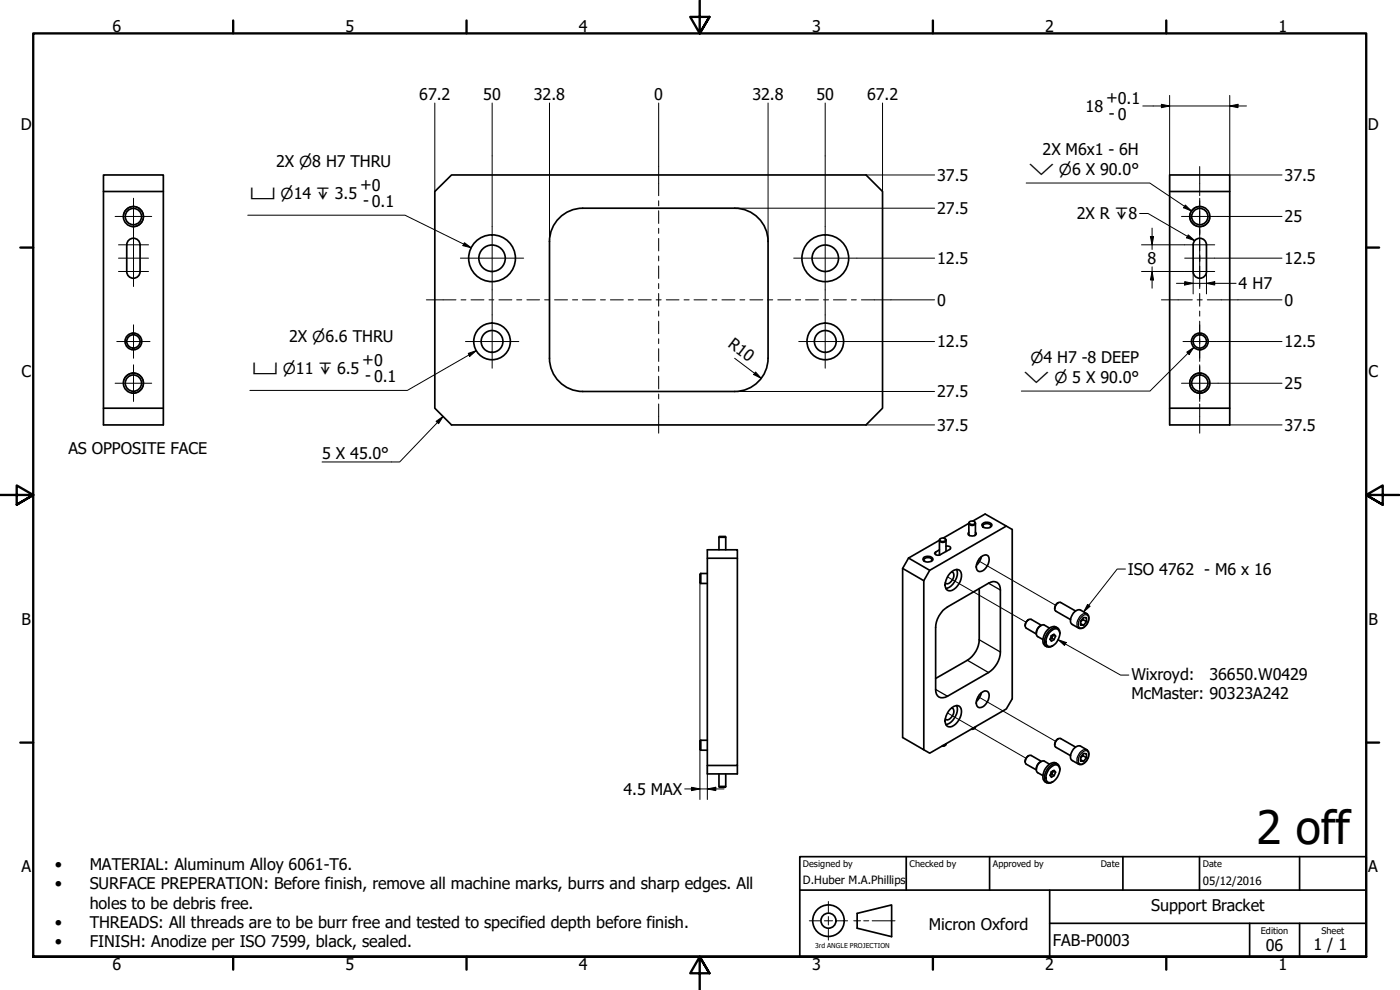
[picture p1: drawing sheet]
<svg xmlns="http://www.w3.org/2000/svg" width="420mm" height="297mm" viewBox="0 0 420 297" stroke-linecap="round" stroke-linejoin="round" font-family="sans-serif">
<!-- layer: Visible (ISO) -->
<g fill="none" stroke="#000" stroke-width=".51">
<path d="M31.1 52.5h17.9v75h-17.9zM31.1 57.5h17.9M130.5 57.5l5-5h124.4l5 5v65l-5 5h-124.4l-5-5zM351 52.5h18.1v75h-18.1zM351 57.5h18.1M38.6 72.1a2 2 0 0 1 2.2-.5 2 2 0 0 1 1.2 1.9v8a2 2 0 0 1-2 2 2 2 0 0 1-2-2v-8zM164.9 72.4v35.1M164.9 72.5a10 10 0 0 1 10-10h45.6a10 10 0 0 1 10 10M230.5 72.4v35.1M358.7 72.1a2 2 0 0 1 2.1-.5 2 2 0 0 1 1.3 1.9v8a2 2 0 0 1-2 2 2 2 0 0 1-2-2v-8zM164.9 107.5a10 10 0 0 0 10 10h45.6a10 10 0 0 0 10-10M31.1 122.5h17.9"/>
<path d="M351 122.5h18.1M290.8 159.7l-.3 .5a1.52 1.52 0 0 0 2.5 0l-.3-.5M290.8 157.1v3.2l.2 .4M290.8 157l-7.7 4.4M290.8 156.8v.2a1.04 1.04 0 0 0 1 .7 1.04 1.04 0 0 0 .9-.7v-.2M291 156.6l.3-.2a1.02 1.02 0 0 1 1.4 .5 1.03 1.03 0 0 1-1 .5 1.03 1.03 0 0 1-.9-.6zM292 156.3l3.7-2.1 6.3 3.6M292.7 157.1v3.2l-.2 .4M295 157.1a1.96 1.96 0 0 1 2.7 .4 1.69 1.69 0 0 1-3 .2zM295.2 158.2l-.2-.5a1.46 1.46 0 0 1 2.4 0l-.3 .5M210.3 172.1v3M210.3 172.1l-.2 .2v2.5l.2 .3"/>
<path d="M210.3 172.1h2M210.3 175.1h2M212.3 167.5h9v62.2h-9M215.8 165v-4h1.9l.1 4M215.8 161.2h2M221.3 167.5v-2.5h-9v67.2h9v-2.5M272.7 167.4l-1.8 3.1v50.8l6.3 3.7v-50.8l-6.3-3.7M272.7 167.4l6.3 3.7M277.2 167.2a1.66 1.66 0 0 1 2.8 .8 1.89 1.89 0 0 1-3-.2zM277.2 174.2l1.8-3.1 23-13.3 1.8 1.1v50.8l-1.8 3-23 13.3-1.8-1M277.6 168.5l-.4-.6a1.52 1.52 0 0 1 2.5 0l-.2 .6M281.9 166.5v-4.4l-9.2 5.3"/>
<path d="M282 161.8l-.1 .2a1.04 1.04 0 0 0 1 .7 1.04 1.04 0 0 0 1-.7l-.1-.2M282.1 161.7l.7-.3a.83 .83 0 0 1 1 .6l-.4 .4a.98 .98 0 0 1-1.4-.5zM283.9 163.9l.4-.1a.73 .73 0 0 1 .9 .8l-3.3 1.9-1.1-.1-.3-.4 .1-.2 1.3-.8M283.9 162.2v3.3M285.1 172a2.1 2.1 0 0 1 3.1-.7 4.5 4.5 0 0 1-3.1 6 1.71 1.71 0 0 1-1.4-2.5l.5-1.5zM285.6 171.6a1.51 1.51 0 0 1 .3 2.3l-.4 .5a1.32 1.32 0 0 1-1.8 .5M287.1 170.9a4.8 4.8 0 0 1-3.3 5.7M293.9 176.6v15.3a7.7 7.7 0 0 1-3.6 6.2l-9.5 5.5M293.9 167.6a1.82 1.82 0 0 1 2.7-.7 3.6 3.6 0 0 1-2.7 4.6 1.77 1.77 0 0 1-.7-2.7zM294.5 167l-.7 1.7-.7 .9M283 183.2l1.4-1.1 12.3-7.1a2.16 2.16 0 0 1 2.5-.3 2.16 2.16 0 0 1 1 2.3v18.6a7.7 7.7 0 0 1-3.5 6.2l-12.3 7.1a2.16 2.16 0 0 1-2.6 .3 2.16 2.16 0 0 1-1-2.3v-18.6a8 8 0 0 1 2.2-5.1zM308.7 185.9l-.2 .1a1.83 1.83 0 0 0-.8 1.8"/>
<path d="M312.2 187.8l-.9 .8-.3 1.3M312.5 187.6l-3-1.7a1.71 1.71 0 0 0-1.5 2.6l3 1.7M314.8 189.9l.5-.5a1.46 1.46 0 0 1 1.6-.8 1.46 1.46 0 0 1 1.2 1.3 4 4 0 0 1-3.3 4.1 1.82 1.82 0 0 1-.7-2.8zM315 188.5l-1.6-.9a2.26 2.26 0 0 0-2.4 2.3l.1 .8 1.9 1.2M315.5 190.7l.9-.4 .4 .6-.4 1-.9 .5-.3-.6zM315.7 191.5l.7 .4M316 190.5l-.3 .8-.5 .5a1.45 1.45 0 0 0 .9-1.4l.7 .5M317.4 188.4a2.13 2.13 0 0 0-3.1 .6l-.9 1.4a2.56 2.56 0 0 0 .7 3.6M317.6 180.8l-.8 .8-.3 1.1M318.1 190.1a1.5 1.5 0 0 0-.8-1.7 1.5 1.5 0 0 0-1.9 .4 4.1 4.1 0 0 0-1.6 5 1.58 1.58 0 0 0 2.2-.1M322.1 183.9l.5-.4a1.58 1.58 0 0 1 1.7-.4l1.9 1a2.84 2.84 0 0 1-1.5 4.4l-.7 .1-2.2-1.2a2.09 2.09 0 0 1 0-2.9zM322.8 183.3l-4.5-2.5a1.71 1.71 0 0 0-1.4 2.6l4.4 2.5"/>
<path d="M324.3 187.1l.9 .5M324.9 185.5l.1 .4M325 185.9l-.7 .8M325 185.9l1.1 .6M325.2 185.3h.9v1.2l-.9 1.1-.9-.1v-1.1zM285.1 212.8a2.1 2.1 0 0 1 3.1-.7 4.6 4.6 0 0 1-3.1 6 1.71 1.71 0 0 1-1.4-2.5l.5-1.4zM285.6 212.4a1.51 1.51 0 0 1 .3 2.3l-.4 .6a1.32 1.32 0 0 1-1.8 .5M287.1 211.7a4.8 4.8 0 0 1-3.3 5.7M292.7 218.1l-.9 .5M292.7 218.2l-.2 .4-1 .2M293.9 208.4a2.29 2.29 0 0 1 2.4-1 2.62 2.62 0 0 1-.4 3.8 1.7 1.7 0 0 1-2.7 .7 3.4 3.4 0 0 1 .7-3.5zM294.5 207.8l-.7 1.7-.7 .9"/>
<path d="M210.3 222.1v3M210.3 222.1l-.2 .2v2.5l.2 .3M210.3 222.1h2M210.3 225.1h2M215.8 232.2v4h1.9l.1-4M215.8 236h2M283.9 223.2l-.3 .4-.6 .1M283.9 223.3l-.5 .5-.7 .1M308.7 226.7l-.2 .2a1.83 1.83 0 0 0-.8 1.7M312.2 228.6l-.9 .9-.3 1.2M312.5 228.5l-3-1.8a1.71 1.71 0 0 0-1.5 2.6l3 1.7M314.8 230.7l.5-.5a1.46 1.46 0 0 1 1.6-.7 1.46 1.46 0 0 1 1.2 1.2 4 4 0 0 1-3.3 4.1 1.82 1.82 0 0 1-.7-2.7z"/>
<path d="M315 229.3l-1.6-.9a2.26 2.26 0 0 0-2.4 2.3l.1 .9 1.9 1.1M315.5 231.6l.9-.5 .4 .6-.4 1-.9 .5-.3-.6zM315.7 232.3l.7 .4M316 231.3l-.5 1.1-.3 .2M316.8 231.7l-.7-.4a1.45 1.45 0 0 1-.9 1.3M317.4 229.2a2.13 2.13 0 0 0-3.1 .7 4.2 4.2 0 0 0-1 4.3l.8 .7M317.6 221.7l-.8 .7-.3 1.1M318.1 230.9a1.53 1.53 0 0 0-.8-1.7 1.53 1.53 0 0 0-1.9 .4 4.2 4.2 0 0 0-1.6 5 1.58 1.58 0 0 0 2.2 0M322.1 224.8l.5-.5a1.58 1.58 0 0 1 1.7-.4l1.9 1.1a2.84 2.84 0 0 1-1.5 4.3l-.7 .1-2.2-1.2a2.09 2.09 0 0 1 0-2.9zM322.8 224.1l-4.5-2.5a1.71 1.71 0 0 0-1.4 2.6l4.4 2.5M324.3 228l.9 .5M324.9 226.4l.1 .3"/>
<path d="M325 226.7l-.7 .8M325 226.7l1.1 .6M325.2 226l.9 .2v1.1l-.9 1.2-.9-.2v-1.1z"/>
<circle cx="40" cy="65" r="3"/>
<circle cx="40" cy="65" r="2.44"/>
<circle cx="147.7" cy="77.5" r="7"/>
<circle cx="147.7" cy="77.5" r="4"/>
<circle cx="247.7" cy="77.5" r="7"/>
<circle cx="247.7" cy="77.5" r="4"/>
<circle cx="360.1" cy="65" r="2.44"/>
<circle cx="360.1" cy="65" r="3"/>
<circle cx="40" cy="115" r="3"/>
<circle cx="40" cy="102.4" r="2.51"/>
<circle cx="40" cy="102.4" r="2"/>
<circle cx="40" cy="115" r="2.44"/>
<circle cx="147.7" cy="102.4" r="5.5"/>
<circle cx="147.7" cy="102.4" r="3.3"/>
<circle cx="247.7" cy="102.4" r="5.5"/>
<circle cx="247.7" cy="102.4" r="3.3"/>
<circle cx="360.1" cy="115" r="2.44"/>
<circle cx="360.1" cy="102.4" r="2"/>
<circle cx="360.1" cy="102.4" r="2.51"/>
<circle cx="360.1" cy="115" r="3"/>
</g>
<!-- layer: Visible Narrow (ISO) -->
<g fill="none" stroke="#000" stroke-width=".38">
<path d="M37.1 64.5a3 3 0 0 1 3.5-2.5 3 3 0 0 1 2.4 3.5 3 3 0 0 1-3.5 2.4M360.6 62a3 3 0 0 0-3.5 2.5 3 3 0 0 0 2.5 3.4 3 3 0 0 0 3.4-2.4M37.1 114.4a3 3 0 0 1 3.5-2.4 3 3 0 0 1 2.4 3.5 3 3 0 0 1-3.5 2.4M360.6 112a3 3 0 0 0-3.5 2.4 3 3 0 0 0 2.5 3.5 3 3 0 0 0 3.4-2.4M280.8 165.7v.7M296.7 175l3.5 2M290.3 198.1l6.4 3.7M293.9 191.9l6.3 3.7M324.6 185.1a1.11 1.11 0 0 1 1.4-.6 1.11 1.11 0 0 1 .7 1.3 2.72 2.72 0 0 1-2.5 2.6 2.1 2.1 0 0 1 .4-3.3zM326.2 184.1a2.42 2.42 0 0 0-2.8 2.1l-.2 .5a1.43 1.43 0 0 0 .5 1.8M280.8 206.9l3.6 2M324.6 225.9a1.21 1.21 0 0 1 2-.2 2.79 2.79 0 0 1-2.4 3.5 2.1 2.1 0 0 1 .4-3.3z"/>
<path d="M326.2 225a2.42 2.42 0 0 0-2.8 2l-.2 .6a1.43 1.43 0 0 0 .5 1.7"/>
</g>
<!-- layer: Tweak Trail (ISO) -->
<path d="M284.4 173.1l23.5 13.6M293.6 168.2l23.2 13.4M284.4 213.9l23.5 13.6M293.6 209l23.2 13.4" fill="none" stroke="#000" stroke-width=".3"/>
<!-- layer: Border (ISO) -->
<g fill="none" stroke="#000" stroke-width=".7">
<path d="M70 6.1v3.9M140 6.1v3.9M210 0v10l-2.9-4.9h5.8l-2.9 4.9 2.9-4.9M280 6.1v3.9M350 6.1v3.9M6.1 74.3h3.9M410 74.3h3.9M0 148.5h10l-5-2.8v5.7l5-2.9-5 2.9M420 148.5h-10l5-2.8v5.7l-5-2.9 5 2.9M6.1 222.8h3.9M410 222.8h3.9M10 287.1v-277.1h400v277.1h-400h400"/>
<path d="M70 287.1v3.8M140 287.1v3.8M212.9 292l-2.9-4.9 2.9 4.9h-5.8l2.9-4.9v9.9M280 287.1v3.8M350 287.1v3.8"/>
</g>
<!-- layer: Sketch Geometry (ANSI) -->
<path d="M242.9 276.3h3.2M247.4 276.3h2.5M248.6 270.5v3.3M248.6 275v2.5M248.6 278.8v3.3M251.1 276.3h3.3M256.2 276.3h2.1M259.2 276.3h1.5M261.7 276.3h6.9" fill="none" stroke="#000" stroke-width=".3"/>
<g fill="none" stroke="#000" stroke-width=".51">
<path d="M257.2 274.1l10.4-2.6v9.5l-10.4-2.5z"/>
<circle cx="248.6" cy="276.2" r="4.7"/>
<circle cx="248.6" cy="276.2" r="2.25"/>
</g>
<!-- layer: Title (ISO) -->
<path d="M240 257h170v30.1h-170zM272 257v10.1M297 257v10.1M337 257v10.1M360 257v10.1M390 257v10.1M240 267.1h170M315 277h95M315 267.1v20M375 277v10.1M390 277v10.1" fill="none" stroke="#000" stroke-width=".51"/>
<!-- layer: Symbol (ISO) -->
<g fill="none" stroke="#000" stroke-width=".3">
<path d="M308 54.9h37.1l12.5 8.4M74.4 64.6h47.1l19.9 9.7M139.4 72.8l2 1.5-2.5-.6zM342 64.1h2.6l13.9 8.1M355.7 61.5l1.9 1.8-2.4-1zM356.6 70.5l1.9 1.7-2.4-.8zM140.5 106l2.4-.8-1.9 1.7zM142.9 105.2l-20.7 11.9h-47.2M356.2 105.6l2.1-1.3-1.4 2zM358.3 104.3l-13.2 13h-38.6M130.9 126.4l2.1-1.4-1.4 2.1zM133 125l-13 13.6h-23.4"/>
<path d="M337.8 170.7h-2.5l-10.1 12.9M317.6 191.9l2.4 .9-.5 .9zM317.6 191.9l18.7 10.7h2.5M326.4 181.3l.8 .6-2 1.7z"/>
</g>
<g fill="#000">
<path d="M139.4 72.8l2 1.5-2.5-.6z" fill-rule="evenodd"/>
<path d="M355.7 61.5l1.9 1.8-2.4-1z" fill-rule="evenodd"/>
<path d="M356.6 70.5l1.9 1.7-2.4-.8z" fill-rule="evenodd"/>
<path d="M140.5 106l2.4-.8-1.9 1.7z" fill-rule="evenodd"/>
<path d="M356.2 105.6l2.1-1.3-1.4 2z" fill-rule="evenodd"/>
<path d="M130.9 126.4l2.1-1.4-1.4 2.1z" fill-rule="evenodd"/>
<path d="M317.6 191.9l2.4 .9-.5 .9z" fill-rule="evenodd"/>
<path d="M326.4 181.3l.8 .6-2 1.7z" fill-rule="evenodd"/>
</g>
<!-- layer: Dimension (ISO) -->
<g fill="none" stroke="#000" stroke-width=".3">
<path d="M130.5 30.9v26.6M147.7 30.9v37.1M164.9 30.9v41.5M197.7 30.9v19.1M230.5 30.9v41.5M247.6 30.9v37.1M264.9 30.9v26.6M343 31.8h31.1M348.6 31.3l2.4 .5-2.4 .5zM351 28.6v23.9M369.1 28.6v23.9h15.6M369.1 31.8l2.4-.5v1z"/>
<path d="M259.9 52.5h20.6M220.5 62.5h60M257.2 77.5h23.3M342.6 73.5h12.9M345.2 71h1l-.4 2.5zM345.8 68.4v6.5M364.6 77.5h20.1M365.6 64.9h19.1M147.7 87v2.8M147.7 90.1v4.4M247.6 87v2.8M247.6 90.1v4.4"/>
<path d="M267.4 90h13.1M342.6 81.5h12.9M345.8 81.5l.4 2.5h-1zM345.8 80.1v6.4M353.1 85h17.9M355.5 84.5l2.6 .5-2.6 .5zM358.1 81.6v6.6M362.1 85l2.5-.5v1zM362.1 81.6v6.6M371.5 90h13.2M220.5 117.5h60M220.5 107.5l8 6"/>
<path d="M226.8 111.6l1.7 1.9-2.3-1.1zM255.7 102.5h24.8M365.1 102.5h19.6M365.6 115h19.1M259.9 127.5h20.6M369.1 127.5h15.6M210.1 174.8v65.1M205.5 236.7h11.8M207.5 236.2l2.6 .5-2.6 .5zM212.3 236.7l2.5-.5v1zM212.3 229.7v10.2"/>
</g>
<g fill="#000">
<path d="M348.6 31.3l2.4 .5-2.4 .5z" fill-rule="evenodd"/>
<path d="M369.1 31.8l2.4-.5v1z" fill-rule="evenodd"/>
<path d="M345.2 71h1l-.4 2.5z" fill-rule="evenodd"/>
<path d="M345.8 81.5l.4 2.5h-1z" fill-rule="evenodd"/>
<path d="M355.5 84.5l2.6 .5-2.6 .5z" fill-rule="evenodd"/>
<path d="M362.1 85l2.5-.5v1z" fill-rule="evenodd"/>
<path d="M226.8 111.6l1.7 1.9-2.3-1.1z" fill-rule="evenodd"/>
<path d="M207.5 236.2l2.6 .5-2.6 .5z" fill-rule="evenodd"/>
<path d="M212.3 236.7l2.5-.5v1z" fill-rule="evenodd"/>
</g>
<!-- layer: Centerline (ISO) -->
<g fill="none" stroke="#000" stroke-width=".3">
<path d="M197.7 50v8.7M360 50v8.7M35.6 77.5h9M197.7 60.2v1.6M197.7 63.2v3.8M197.7 68.5v1.5M197.7 71.6v3.7M197.7 76.8v1.5M197.7 79.8v3.8M355.5 77.5h9.1M360 60.2v1.6M360 63.2v3.8"/>
<path d="M360 68.5v1.5M360 71.6v3.7M360 76.8v1.5M360 79.8v3.8M128 90h8.8M138.4 90h1.4M141.4 90h3.8M146.7 90h1.5M149.7 90h3.9M155.1 90h1.5M158.1 90h3.8M163.4 90h1.6"/>
<path d="M166.4 90h3.9M171.8 90h1.6M174.8 90h3.9M180.2 90h1.5M183.2 90h3.9M188.5 90h1.6M191.6 90h3.9M196.9 90h1.5M197.7 85.1v1.5M197.7 88.1v3.8M197.7 93.3v1.6M197.7 96.4v3.7"/>
<path d="M200 90h3.8M205.3 90h1.5M208.3 90h3.9M213.7 90h1.4M216.7 90h3.8M222.1 90h1.4M225 90h3.9M230.4 90h1.5M233.4 90h3.9M238.8 90h1.5M241.7 90h3.9M247.1 90h1.6"/>
<path d="M250.1 90h3.9M255.5 90h1.5M258.5 90h8.9M348.6 90h9.2M359.3 90h1.5M360 85.1v1.5M360 88.1v3.8M360 93.3v1.6M360 96.4v3.7M362.3 90h9.2M197.7 101.6v1.5M197.7 104.6v3.8"/>
<path d="M197.7 109.9v1.5M197.7 112.9v3.8M197.7 118.2v1.5M360 101.6v1.5M360 104.6v3.8M360 109.9v1.5M360 112.9v3.8M360 118.2v1.5M197.7 121.2v8.8M360 121.2v8.8"/>
</g>
<!-- layer: Center Mark (ISO) -->
<g fill="none" stroke="#000" stroke-width=".3">
<path d="M40.1 59.5v11M360 59.5v11M34.5 64.9h11M35.6 73.5h9M40.1 68.9v9.6M40.1 76.4v9.6M138.2 77.5h19M147.7 68v19M238.2 77.5h19M247.6 68v19M354.6 64.9h11M355.5 73.5h9.1"/>
<path d="M360 68.9v9.6M360 76.4v9.6M35.6 81.5h9M40.1 97.5v10M147.7 94.5v16M247.6 94.5v16M355.5 81.5h9.1M360 97.5v10M34.5 115h11M35.1 102.5h9.9M40.1 109.5v10.9M139.7 102.5h16"/>
<path d="M239.7 102.5h16M354.6 115h11M355 102.5h10.1M360 109.5v10.9"/>
</g>
<text font-size="13.8" x="377.1" y="253.2">2 off</text>
<g font-size="4.8">
<text x="33.7" y="9.6">6</text>
<text x="103.7" y="9.6">5</text>
<text x="173.7" y="9.6">4</text>
<text x="243.7" y="9.6">3</text>
<text x="313.7" y="9.6">2</text>
<text x="383.7" y="9.6">1</text>
<text x="125.8" y="30.1">67.2</text>
<text x="145" y="30.1">50</text>
<text x="160.2" y="30.1">32.8</text>
<text x="196.3" y="30.1">0</text>
<text x="225.8" y="30.1">32.8</text>
<text x="245" y="30.1">50</text>
<text x="260.2" y="30.1">67.2</text>
<text x="325.8" y="33.6">18</text>
<text x="332" y="30.9">+0.1</text>
<text x="332.8" y="35.8">- 0</text>
<text x="6.2" y="38.9">D</text>
<text x="410.5" y="38.9">D</text>
<text x="312.9" y="46.4">2X M6x1 - 6H</text>
<text x="82.9" y="50.1">2X ⌀8 H7 THRU</text>
<text x="108.1" y="56.9">+0</text>
<text x="281.2" y="54.2">37.5</text>
<text x="385.5" y="54.2">37.5</text>
<text x="109" y="61.8">- 0.1</text>
<text x="281.2" y="64.2">27.5</text>
<text x="323.2" y="65.8">2X R ↧8</text>
<text x="385.5" y="66.7">25</text>
<text x="281.2" y="79.2">12.5</text>
<text x="344.4" y="79.2">8</text>
<text x="385.5" y="79.2">12.5</text>
<text x="371.7" y="86.7">4 H7</text>
<text x="281.2" y="91.7">0</text>
<text x="385.5" y="91.7">0</text>
<text x="86.8" y="102.7">2X ⌀6.6 THRU</text>
<text x="218.2" y="103.7" transform="rotate(37 218.2 103.7)">R10</text>
<text x="281.2" y="104.2">12.5</text>
<text x="385.5" y="104.2">12.5</text>
<text x="6.4" y="113.1">C</text>
<text x="108.7" y="109.6">+0</text>
<text x="410.7" y="113.1">C</text>
<text x="109.6" y="114.4">- 0.1</text>
<text x="281.2" y="119.2">27.5</text>
<text x="385.5" y="116.7">25</text>
<text x="281.2" y="129.2">37.5</text>
<text x="385.5" y="129.2">37.5</text>
<text x="20.5" y="136.3">AS OPPOSITE FACE</text>
<text x="96.6" y="137.7">5 X 45.0°</text>
<text x="338.5" y="172.5">ISO 4762 - M6 x 16</text>
<text x="6.4" y="187.4">B</text>
<text x="410.7" y="187.4">B</text>
<text x="339.5" y="203.9">Wixroyd:</text>
<text x="363" y="203.9">36650.W0429</text>
<text x="339.5" y="209.7">McMaster: 90323A242</text>
<text x="187.1" y="238.4">4.5 MAX</text>
<text x="6.4" y="261.7">A</text>
<text x="16.4" y="261.1">•</text>
<text x="26.9" y="261.1">MATERIAL: Aluminum Alloy 6061-T6.</text>
<text x="410.7" y="261.7">A</text>
<text x="16.4" y="266.9">•</text>
<text x="26.9" y="266.9">SURFACE PREPERATION: Before finish, remove all machine marks, burrs and sharp edges. All</text>
<text x="26.9" y="272.6">holes to be debris free.</text>
<text x="345.5" y="273.4">Support Bracket</text>
<text x="16.4" y="278.4">•</text>
<text x="26.9" y="278.4">THREADS: All threads are to be burr free and tested to specified depth before finish.</text>
<text x="278.8" y="279">Micron Oxford</text>
<text x="16.4" y="284.1">•</text>
<text x="26.9" y="284.1">FINISH: Anodize per ISO 7599, black, sealed.</text>
<text x="316" y="283.8">FAB-P0003</text>
<text x="379.9" y="285.3">06</text>
<text x="394.2" y="285">1 / 1</text>
<text x="33.7" y="290.9">6</text>
<text x="103.7" y="290.9">5</text>
<text x="173.7" y="290.9">4</text>
<text x="243.7" y="290.9">3</text>
<text x="313.7" y="290.9">2</text>
<text x="383.7" y="290.9">1</text>
</g>
<g font-size="4.6">
<text x="308.7" y="52.5">⌵ ⌀6 X 90.0°</text>
<text x="75.1" y="59.6">⌴ ⌀14 ↧ 3.5</text>
<text x="75.8" y="112.2">⌴ ⌀11 ↧ 6.5</text>
<text x="309.2" y="108.8">⌀4 H7 -8 DEEP</text>
<text x="307.3" y="114.9">⌵ ⌀ 5 X 90.0°</text>
</g>
<g font-size="3.4">
<text x="241" y="265.4">D.Huber M.A.Phillips</text>
<text x="361" y="265.5">05/12/2016</text>
</g>
<g font-size="2.7">
<text x="241" y="260.1">Designed by</text>
<text x="273" y="260.1">Checked by</text>
<text x="298" y="260.1">Approved by</text>
<text x="330.3" y="260">Date</text>
<text x="361" y="260">Date</text>
<text x="378.4" y="280.1">Edition</text>
<text x="396.6" y="280.1">Sheet</text>
</g>
<text font-size="2" x="244.6" y="284.5">3rd ANGLE PROJECTION</text>
</svg>
